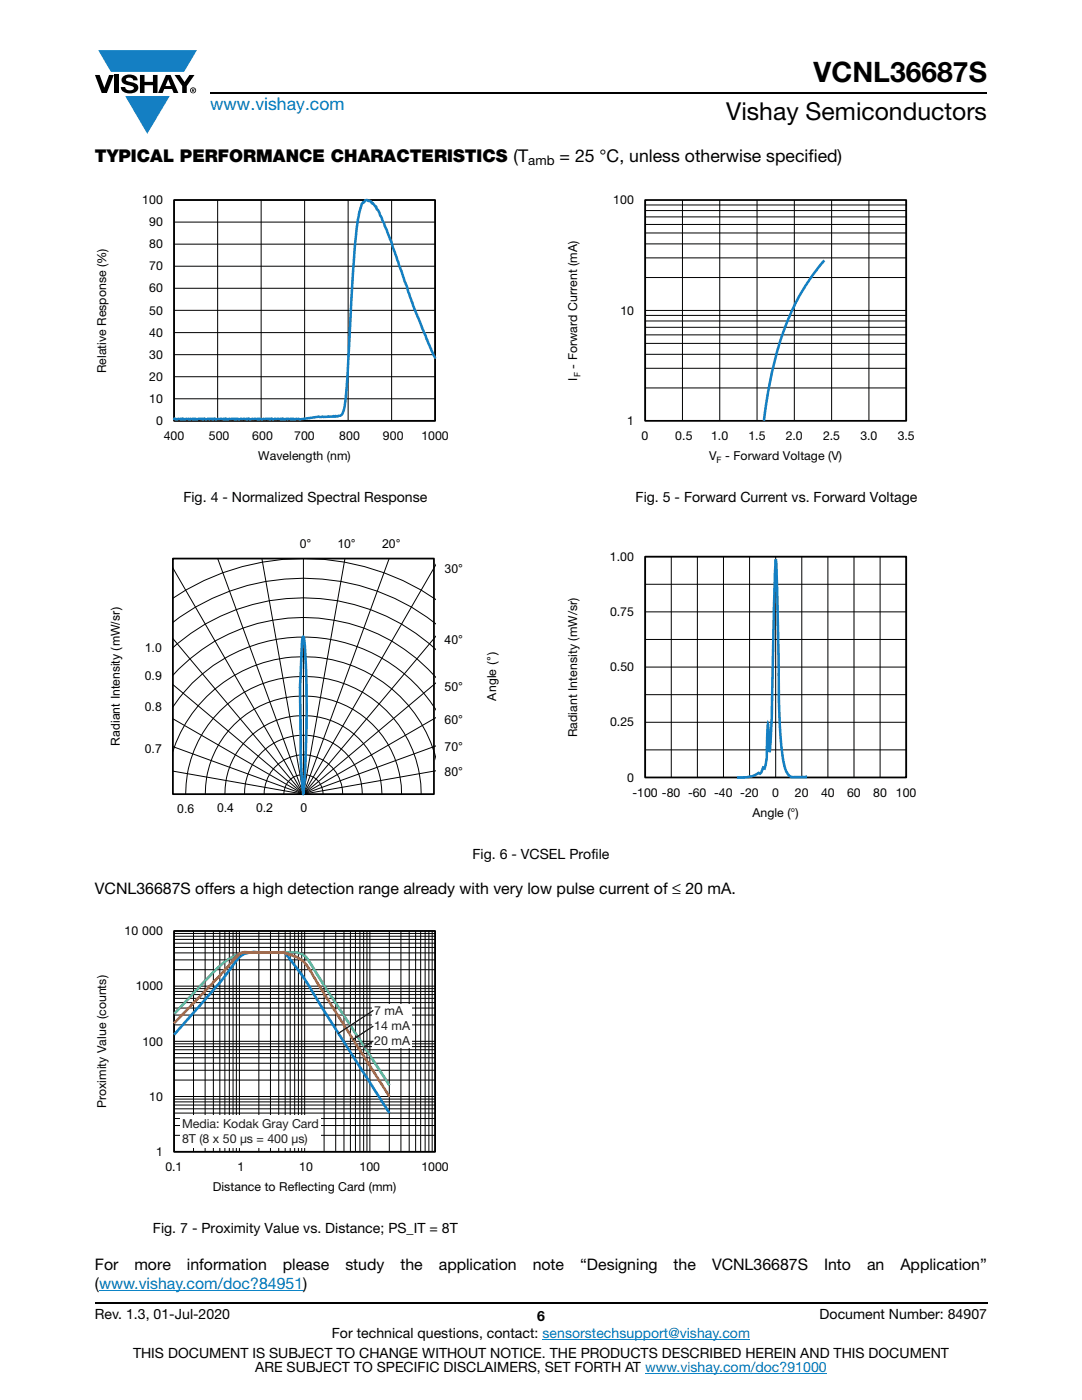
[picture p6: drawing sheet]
<svg xmlns="http://www.w3.org/2000/svg" width="216mm" height="279mm" viewBox="0 0 216 279" stroke-linecap="round" stroke-linejoin="round" font-family="sans-serif">
<g fill="#147fc3">
<path d="M19.6 10h19.7l-2.6 4.3h-1.1h-13.5z"/>
<path d="M25 19.2h8.9l-4.5 7.5z"/>
</g>
<g fill="#000">
<path d="M18.9 15h1l.9 2.5 1-2.5h.9l-1.4 3.6h-1zM22.9 15h.9v3.6h-.9zM24.6 15.3a2.1 2.1 0 0 1 2.8 .3l.1 .4h-.9a.79 .79 0 0 0-.7-.5 .79 .79 0 0 0-.8 .4l.3 .3 1 .2a1.08 1.08 0 0 1 1.2 1 1.08 1.08 0 0 1-1.1 1.2 1.73 1.73 0 0 1-2.4-1.2h.9a.96 .96 0 0 0 .8 .6 .96 .96 0 0 0 .9-.4 1.31 1.31 0 0 0-1.2-.6 1.03 1.03 0 0 1-1.1-.6 1.03 1.03 0 0 1 .2-1.1zM27.9 15h.9v1.3h1.7v-1.3h.9v3.6h-.9v-1.6h-1.7v1.6h-.9zM34.8 15h1.1l.9 1.4 1-1.4h1l-1.5 2.2v1.4h-.9v-1.4z"/>
<path d="M33.6 15.9l.5 1.3h-1.1zM33.1 15l-1.6 3.6h1l.3-.8h1.5l.3 .8h1l-1.6-3.6z"/>
<path d="M38.4 17.8h.2v.2h-.2zM38.3 17.7v.7h.1v-.3l.4 .3-.2-.3 .2-.2-.1-.2z"/>
<path d="M38.1 18a.46 .46 0 0 1 .9 0 .46 .46 0 0 1-.9 0zM37.9 18a.6 .6 0 0 0 1.2 0 .6 .6 0 0 0-1.2 0z"/>
</g>
<path d="M42 18.6h155M18.9 260h178.1" fill="none" stroke="#000" stroke-width=".36"/>
<path d="M19.8 257.5h40.7M108.2 267.3h41.5M128.7 274h36.3" fill="none" stroke="#007ec4" stroke-width=".2"/>
<g fill="none" stroke="#000" stroke-width=".2">
<path d="M34.7 39.9h52.1v44.1h-52.1zM43.4 39.9v44.1M52.1 39.9v44.1M60.8 39.9v44.1M69.5 39.9v44.1M78.1 39.9v44.1M34.7 57.5h52.1M34.7 53.1h52.1M34.7 48.7h52.1M34.7 44.3h52.1M34.7 79.6h52.1M34.7 75.2h52.1"/>
<path d="M34.7 70.8h52.1M34.7 66.4h52.1M34.7 61.9h52.1"/>
</g>
<path d="M34.7 39.9h52.1v44.1h-52.1z" fill="none" stroke="#000" stroke-width=".35"/>
<path d="M50.5 88.9h20.6v6.8h-20.6z" fill="#fff"/>
<path d="M86.8 71.4l-1.7-3.8-2.3-5.6-4.8-13.8-2.3-5.8-.5-.7-.2-.5h-.1l-.5-.7-.2 .1-.4-.5-.8-.1-.8 .8-.5 1.6-.6 3.6-.7 8.5-1.4 24.3a7.4 7.4 0 0 1-.9 4.1l-.8 .2h-3.7l-3.8 .6-1.5-.1-.1 .1-1.9-.1-.1 .1-2.2-.1-.1 .1-2.2-.1-.1 .1-2.1-.1-.2 .1-2.1-.1-.1 .1-2.2-.1-.1 .1-2.2-.1-.1 .1-1.9-.1-.1 .1-1.8-.1-.1 .1-.6-.1-.2 .1-1.5-.1-.1 .1-1.5-.1" fill="none" stroke="#147fc3" stroke-width=".51"/>
<path d="M144.5 88.9h20.6v6.8h-20.6z" fill="#fff"/>
<path d="M128.7 39.9h52.1v44.1h-52.1z" fill="none" stroke="#000" stroke-width=".35"/>
<g fill="none" stroke="#000" stroke-width=".2">
<path d="M128.7 39.9v44.1M136.2 39.9v44.1M143.6 39.9v44.1M151.1 39.9v44.1M158.5 39.9v44.1M165.9 39.9v44.1M173.4 39.9v44.1M180.8 39.9v44.1M128.7 55.4h52.1M128.7 51.5h52.1M128.7 48.7h52.1M128.7 46.5h52.1"/>
<path d="M128.7 42h52.1M128.7 43.3h52.1M128.7 44.8h52.1M128.7 40.9h52.1M128.7 62h52.1M128.7 77.4h52.1M128.7 73.5h52.1M128.7 70.7h52.1M128.7 68.5h52.1M128.7 64.1h52.1M128.7 65.3h52.1M128.7 66.8h52.1"/>
<path d="M128.7 62.9h52.1"/>
</g>
<path d="M164.5 52a46.9 46.9 0 0 0-10.3 21.8l-1.1 5.5-.7 4.7" fill="none" stroke="#147fc3" stroke-width=".51"/>
<path d="M144.5 160.1h20.6v6.8h-20.6z" fill="#fff"/>
<path d="M34.5 111.5h52.1v47h-52.1zM128.7 111.1h52.1v44.1h-52.1zM34.7 185.8h52.1v44.1h-52.1z" fill="none" stroke="#000" stroke-width=".35"/>
<g fill="none" stroke="#000" stroke-width=".2">
<path d="M34.4 119.4a46.8 46.8 0 0 1 52.5 .2M34.4 113.2l26.1 45.3M43.4 111.5l17.1 47M52.3 111.5l8.2 47M60.5 111.5v47M68.8 111.5l-8.3 47M77.6 111.5l-17.1 47M86.9 112.8l-26.4 45.7M128.7 111.1h52.1v44.1h-52.1zM128.7 116.6h52.1M133.9 111.1v44.1M139.2 111.1v44.1"/>
<path d="M144.4 111.1v44.1M149.6 111.1v44.1M154.8 111.1v44.1M160 111.1v44.1M165.2 111.1v44.1M170.4 111.1v44.1M175.6 111.1v44.1M34.4 134.9a35.2 35.2 0 0 1 52.5 .2M34.4 129.3a39 39 0 0 1 52.5 .3M34.4 124.3a42.9 42.9 0 0 1 52.5 .2M34.4 136.6l26.1 21.9M34.4 127.3l26.1 31.2"/>
<path d="M86.9 127.1l-26.4 31.4M86.9 136.4l-26.4 22.1M128.7 122.1h52.1M128.7 127.6h52.1M128.7 133.1h52.1M128.7 138.6h52.1M34.4 150.2a27.4 27.4 0 0 1 26.6-19.1 27.4 27.4 0 0 1 25.9 19.9M34.4 141.2a31.3 31.3 0 0 1 52.5 .4M34.4 153.9l26.1 4.6M34.4 149l26.1 9.5M34.4 143.4l26.1 15.1M37 158.5a23.5 23.5 0 0 1 23.5-23.5 23.5 23.5 0 0 1 23.5 23.5"/>
<path d="M41 158.5a19.6 19.6 0 0 1 19.5-19.6 19.6 19.6 0 0 1 19.6 19.6M44.9 158.5a15.7 15.7 0 0 1 15.6-15.7 15.7 15.7 0 0 1 15.7 15.7M48.8 158.5a11.7 11.7 0 0 1 11.7-11.8 11.7 11.7 0 0 1 11.8 11.8M52.7 158.5a7.8 7.8 0 0 1 7.8-7.8 7.8 7.8 0 0 1 7.9 7.8M56.6 158.5a3.9 3.9 0 0 1 3.9-3.9 3.9 3.9 0 0 1 4 3.9M86.9 143.3l-26.4 15.2M86.9 148.9l-26.4 9.6M86.9 153.8l-26.4 4.7M128.7 144.1h52.1M128.7 149.7h52.1M34.7 196.8h52.1M34.7 193.5h52.1"/>
<path d="M34.7 191.6h52.1M34.7 190.2h52.1M34.7 189.1h52.1M34.7 186.8h52.1M34.7 187.5h52.1M34.7 188.2h52.1M34.7 186.3h52.1M34.7 185.8h52.1v44.1h-52.1zM34.7 197.9h52.1M34.7 198.5h52.1M34.7 199.2h52.1M34.7 197.3h52.1"/>
<path d="M38.6 185.8v44.1M40.9 185.8v44.1M42.6 185.8v44.1M43.9 185.8v44.1M44.9 185.8v44.1M45.8 185.8v44.1M46.5 185.8v44.1M47.2 185.8v44.1M47.8 185.8v44.1M51.7 185.8v44.1M54 185.8v44.1M55.6 185.8v44.1"/>
<path d="M56.9 185.8v44.1M57.9 185.8v44.1M58.8 185.8v44.1M59.5 185.8v44.1M60.2 185.8v44.1M60.8 185.8v44.1M64.7 185.8v44.1M67 185.8v44.1M68.6 185.8v44.1M69.9 185.8v44.1M70.9 185.8v44.1M71.8 185.8v44.1"/>
<path d="M72.6 185.8v44.1M73.2 185.8v44.1M73.8 185.8v44.1M77.7 185.8v44.1M80 185.8v44.1M81.6 185.8v44.1M82.9 185.8v44.1M83.9 185.8v44.1M84.8 185.8v44.1M85.6 185.8v44.1M86.2 185.8v44.1M34.7 207.8h52.1"/>
<path d="M34.7 204.5h52.1M34.7 202.6h52.1M34.7 201.2h52.1M34.7 200.1h52.1M34.7 218.8h52.1M34.7 215.6h52.1M34.7 213.6h52.1M34.7 212.2h52.1M34.7 211.1h52.1M34.7 208.9h52.1M34.7 209.5h52.1M34.7 210.3h52.1"/>
<path d="M34.7 208.3h52.1M34.7 219.9h52.1M34.7 219.3h52.1M34.7 226.6h52.1M34.7 224.6h52.1M34.7 223.2h52.1M34.7 222.1h52.1M34.7 220.5h52.1M34.7 221.3h52.1"/>
</g>
<path d="M160.8 155l-2.7 .1a2.4 2.4 0 0 1-1.6-2.2 98 98 0 0 1-1.1-18.8l-.6-22.5-.4 13a452.3 452.3 0 0 1-.7 24.4l-.1 1.1-.4-5.6-.1 1.1a34.5 34.5 0 0 1-.5 7.8l-.3-.2-.4 .9-.3 .3-.2-.2a5.8 5.8 0 0 1-3.4 1h-.9" fill="none" stroke="#147fc3" stroke-width=".51"/>
<path d="M60.5 127a33.9 33.9 0 0 1 .6 7.6l.1 7.3a223.2 223.2 0 0 1-.7 16.6 259 259 0 0 1-.6-21.4l.4-9z" fill="none" stroke="#147fc3" stroke-width=".53"/>
<path d="M50.5 234.8h20.6v6.8h-20.6z" fill="#fff"/>
<path d="M34.7 206.5a192.1 192.1 0 0 0 13.1-15.4 5.1 5.1 0 0 1 3.9-1h3.9a1.66 1.66 0 0 1 2 1l1 1.3a178.7 178.7 0 0 1 8.1 12.6l11 17.2" fill="none" stroke="#147fc3" stroke-width=".53"/>
<path d="M34.7 202.4l4.5-4.8a33.2 33.2 0 0 1 7.2-6.7 5.7 5.7 0 0 1 4.1-.8h6.7a4 4 0 0 1 4.6 1.9l2.9 4.7 13 19.9" fill="none" stroke="#48b74e" stroke-width=".53"/>
<path d="M34.7 204.2l9.8-10.2a17.5 17.5 0 0 1 3.8-3.9l.5-.1 6.8 .1a4.8 4.8 0 0 1 2.7 .6 6.2 6.2 0 0 1 3.8 3.4l2.6 4.3 13 20.5" fill="none" stroke="#f16b22" stroke-width=".53"/>
<g fill="#fff">
<path d="M35.9 222.6h28.1v6.4h-28.1z"/>
<path d="M74.3 200.4h7.9v8.7h-7.9z"/>
</g>
<path d="M67.5 206.3l7-4.6z" fill="#201d1e"/>
<path d="M74.5 201.7l-7 4.6" fill="none" stroke="#201d1e" stroke-width=".2"/>
<path d="M70.4 207.5l4.1-2.7z" fill="#201d1e"/>
<path d="M74.5 204.8l-4.1 2.7" fill="none" stroke="#201d1e" stroke-width=".2"/>
<path d="M72.7 208.9l1.8-1.1z" fill="#201d1e"/>
<path d="M74.5 207.8l-1.8 1.1" fill="none" stroke="#201d1e" stroke-width=".2"/>
<text font-size="5.6" x="162.3" y="16.4">VCNL36687S</text>
<text font-size="4.9" x="144.9" y="24">Vishay Semiconductors</text>
<text font-size="3.5" fill="#007ec4" x="42" y="21.9">www.vishay.com</text>
<g font-size="3.5">
<text x="18.9" y="32.3">TYPICAL PERFORMANCE CHARACTERISTICS (T</text>
<text x="111.6" y="32.3">= 25 °C, unless otherwise specified)</text>
</g>
<g font-size="3.2">
<text x="18.9" y="178.3">VCNL36687S offers a high detection range already with very low pulse current of ≤ 20 mA.</text>
<text x="18.9" y="253.4">For</text>
<text x="18.9" y="257.3">(www.vishay.com/doc?84951)</text>
<text x="26.8" y="253.4">more</text>
<text x="37.3" y="253.4">information</text>
<text x="56.5" y="253.4">please</text>
<text x="68.9" y="253.4">study</text>
<text x="79.9" y="253.4">the</text>
<text x="87.6" y="253.4">application</text>
<text x="106.3" y="253.4">note</text>
<text x="115.8" y="253.4">“Designing</text>
<text x="134.4" y="253.4">the</text>
<text x="142.1" y="253.4">VCNL36687S</text>
<text x="164.4" y="253.4">Into</text>
<text x="173" y="253.4">an</text>
<text x="179.7" y="253.4">Application”</text>
</g>
<g font-size="2.8">
<text x="36.6" y="100.2">Fig. 4 - Normalized Spectral Response</text>
<text x="126.8" y="100.2">Fig. 5 - Forward Current vs. Forward Voltage</text>
<text x="94.3" y="171.4">Fig. 6 - VCSEL Profile</text>
<text x="30.5" y="246.1">Fig. 7 - Proximity Value vs. Distance; PS_IT = 8T</text>
<text x="18.9" y="263.3">Rev. 1.3, 01-Jul-2020</text>
<text x="107.2" y="263.6">6</text>
<text x="163.6" y="263.3">Document Number: 84907</text>
<text x="66.2" y="267.1">For technical questions, contact: sensorstechsupport@vishay.com</text>
<text x="26.5" y="271">THIS DOCUMENT IS SUBJECT TO CHANGE WITHOUT NOTICE. THE PRODUCTS DESCRIBED HEREIN AND THIS DOCUMENT</text>
<text x="50.9" y="273.8">ARE SUBJECT TO SPECIFIC DISCLAIMERS, SET FORTH AT www.vishay.com/doc?91000</text>
</g>
<text font-size="2.6" x="105.4" y="33">amb</text>
<g font-size="2.5">
<text x="28.4" y="40.7">100</text>
<text x="122.4" y="40.7">100</text>
<text x="29.8" y="45.1">90</text>
<text x="29.8" y="54">70</text>
<text x="29.8" y="49.6">80</text>
<text x="29.8" y="58.4">60</text>
<text x="29.8" y="62.8">50</text>
<text x="123.8" y="62.8">10</text>
<text x="29.8" y="71.6">30</text>
<text x="29.8" y="67.2">40</text>
<text x="21.2" y="74.5" transform="rotate(-90 21.2 74.5)">Relative Response (%)</text>
<text x="29.8" y="76">20</text>
<text x="115.2" y="75.9" transform="rotate(-90 115.2 75.9)">I - Forward Current (mA)</text>
<text x="29.8" y="80.4">10</text>
<text x="31.1" y="84.8">0</text>
<text x="32.7" y="87.9">400</text>
<text x="41.6" y="87.9">500</text>
<text x="50.3" y="87.9">600</text>
<text x="58.7" y="87.9">700</text>
<text x="67.7" y="87.9">800</text>
<text x="76.4" y="87.9">900</text>
<text x="84.1" y="87.9">1000</text>
<text x="125.1" y="84.8">1</text>
<text x="128" y="87.9">0</text>
<text x="134.7" y="87.9">0.5</text>
<text x="141.9" y="87.9">1.0</text>
<text x="149.3" y="87.9">1.5</text>
<text x="156.8" y="87.9">2.0</text>
<text x="164.2" y="87.9">2.5</text>
<text x="171.7" y="87.9">3.0</text>
<text x="179.1" y="87.9">3.5</text>
<text x="51.5" y="91.8">Wavelength (nm)</text>
<text x="141.5" y="91.8">V</text>
<text x="144.7" y="91.8">- Forward Voltage (V)</text>
<text x="59.8" y="109.4">0°</text>
<text x="67.3" y="109.4">10°</text>
<text x="76.3" y="109.4">20°</text>
<text x="121.7" y="111.9">1.00</text>
<text x="88.7" y="114.3">30°</text>
<text x="121.7" y="122.9">0.75</text>
<text x="28.9" y="130.2">1.0</text>
<text x="88.7" y="128.5">40°</text>
<text x="28.9" y="135.7">0.9</text>
<text x="88.7" y="137.8">50°</text>
<text x="121.7" y="134">0.50</text>
<text x="28.9" y="141.9">0.8</text>
<text x="99" y="139.8" transform="rotate(-90 99 139.8)">Angle (°)</text>
<text x="23.9" y="148.8" transform="rotate(-90 23.9 148.8)">Radiant Intensity (mW/sr)</text>
<text x="88.7" y="144.4">60°</text>
<text x="88.7" y="149.8">70°</text>
<text x="115.2" y="147.1" transform="rotate(-90 115.2 147.1)">Radiant Intensity (mW/sr)</text>
<text x="121.7" y="145">0.25</text>
<text x="28.9" y="150.2">0.7</text>
<text x="88.7" y="154.9">80°</text>
<text x="125.1" y="156">0</text>
<text x="126.2" y="159">-100 -80 -60 -40 -20</text>
<text x="154.1" y="159.1">0</text>
<text x="158.6" y="159.1">20</text>
<text x="163.8" y="159.1">40</text>
<text x="169" y="159.1">60</text>
<text x="174.2" y="159">80</text>
<text x="178.8" y="159">100</text>
<text x="35.4" y="162.2">0.6</text>
<text x="43.3" y="162.1">0.4</text>
<text x="51.1" y="162.1">0.2</text>
<text x="60" y="162.1">0</text>
<text x="150.1" y="163">Angle (°)</text>
<text x="24.9" y="186.6">10 000</text>
<text x="27.1" y="197.6">1000</text>
<text x="28.4" y="208.7">100</text>
<text x="21.2" y="221.2" transform="rotate(-90 21.2 221.2)">Proximity Value (counts)</text>
<text x="29.8" y="219.7">10</text>
<text x="31.2" y="230.7">1</text>
<text x="33" y="233.8">0.1</text>
<text x="47.4" y="233.8">1</text>
<text x="59.7" y="233.8">10</text>
<text x="71.7" y="233.8">100</text>
<text x="84.1" y="233.8">1000</text>
<text x="42.4" y="237.7">Distance to Ref</text>
<text x="58.7" y="237.7">lecting Card (mm)</text>
</g>
<g font-size="2.5" fill="#fff">
<text x="55.5" y="109.2">Axis Title</text>
<text x="88.7" y="127.9">1000</text>
<text x="88.7" y="143.6">100</text>
</g>
<g font-size="2.5" fill="#201d1e">
<text x="74.7" y="202.6">7 mA</text>
<text x="74.7" y="205.5">14 mA</text>
<text x="74.7" y="208.5">20 mA</text>
<text x="36.3" y="225.1">Media: Kodak</text>
<text x="52.3" y="225.1">G</text>
<text x="54.2" y="225.1">ray Card</text>
<text x="36.3" y="228.1">8T (8 x 50 μs = 400 μ</text>
<text x="59.5" y="228.1">s</text>
<text x="60.8" y="228.1">)</text>
</g>
<g font-size="1.8">
<text x="115.8" y="75.3" transform="rotate(-90 115.8 75.3)">F</text>
<text x="143" y="92.5">F</text>
</g>
</svg>
